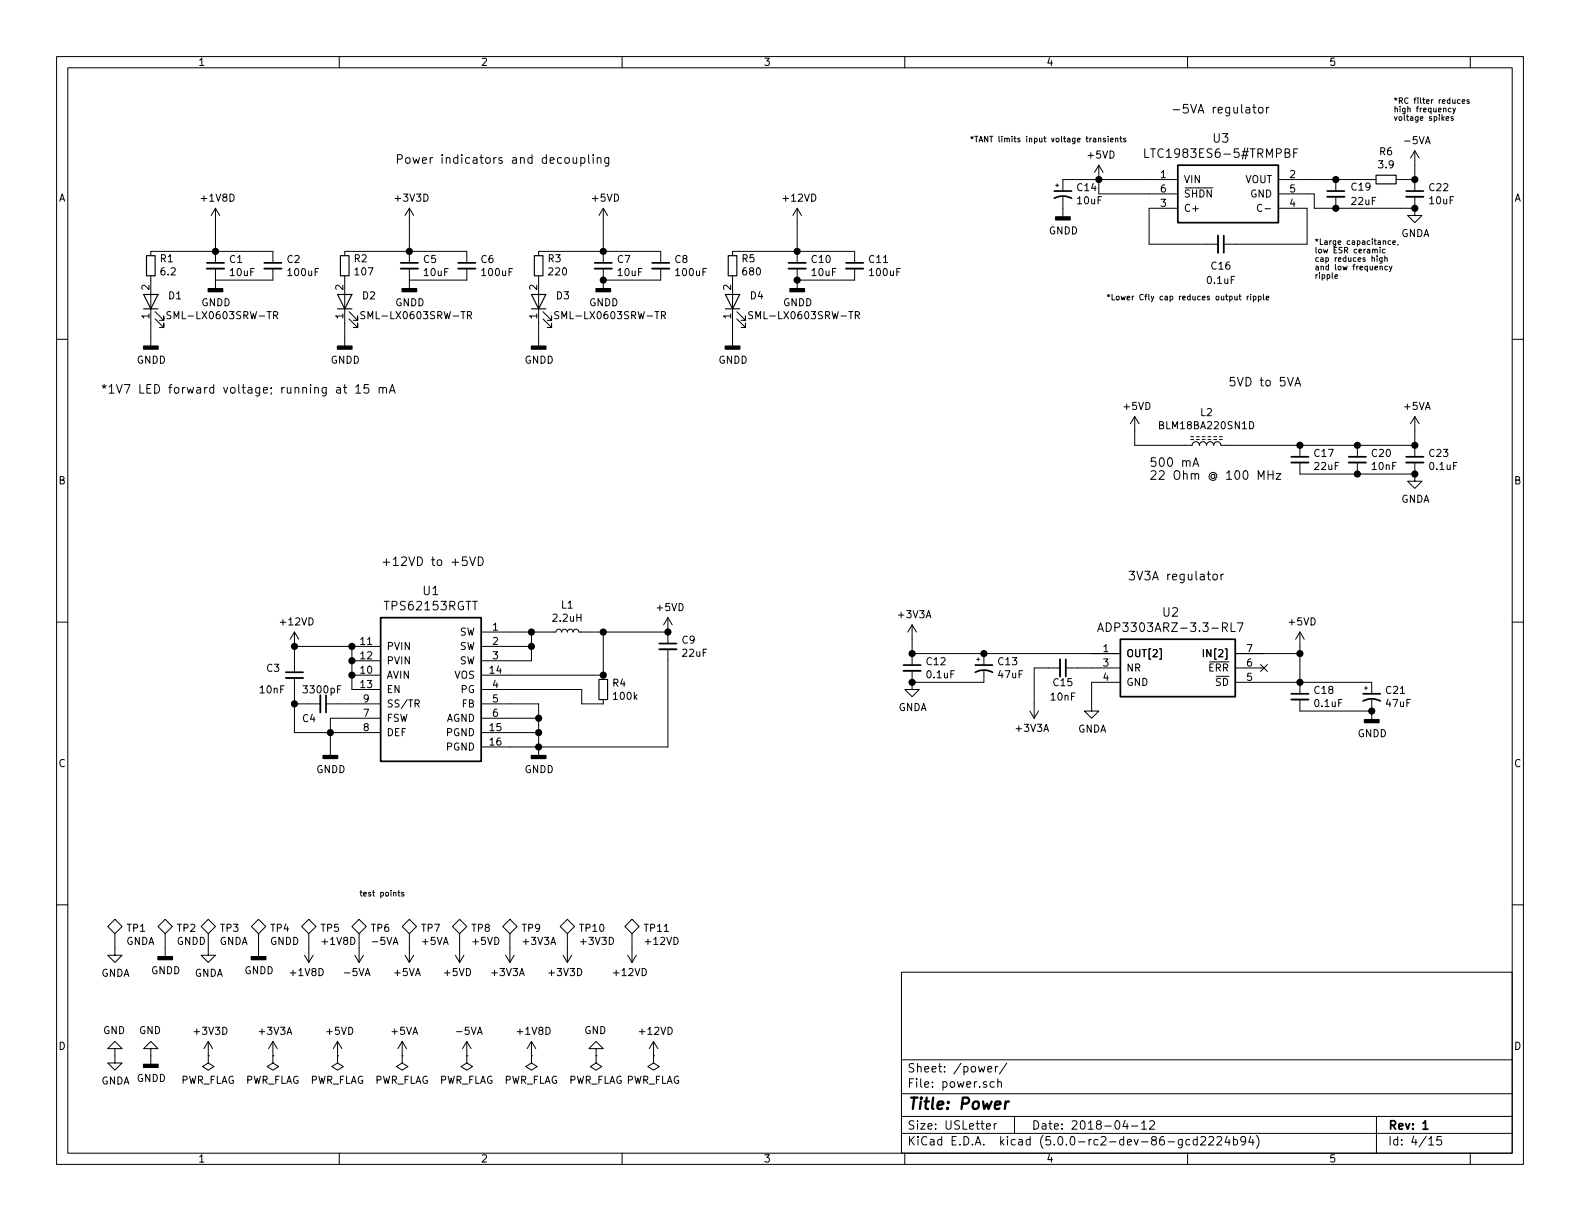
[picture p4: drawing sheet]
<svg xmlns="http://www.w3.org/2000/svg" width="279mm" height="216mm" viewBox="0 0 279 216" stroke-linecap="round" stroke-linejoin="round" font-family="sans-serif">
<g fill="none" stroke="#000" stroke-width=".18">
<path d="M10 10h259.4v195.9h-259.4zM12 12h255.4v191.9h-255.4zM60 10v2M110 10v2M160 10v2M210 10v2M221.5 19h.6M221.7 18.5v1.3l.4 .2M222.6 19.1l.2-.1 .5 .1v.6l-.1 .2-.4 .1-.2-.2zM224 19v1M224.4 19l-.4 .3M256.6 19.2l-.3-.1-.2 .2 .1 .4h.4"/>
<path d="M256.9 19.1l.2 .7M257.4 19.1l-.5 1M258.2 17.7l-.3-.1-.2 .2 .1 .4h.4M258.6 18l.4-.1v-.2l-.3-.1-.1 .2v.4h.4M259.8 17.7l-.2-.1-.2 .2 .1 .1 .3 .1v.2h-.4M260 10v2M38.1 36.8v9.7M38.1 36.8l-.8 1.3M38.1 36.8l.8 1.3M72.4 36.8l-.8 1.3M72.4 36.8v9.7M72.4 36.8l.8 1.3"/>
<path d="M101.3 27.9l.1 .9 .4 .1 .2-.2M102 27.9v1M102.7 27.9h.4l.3 .1v.7a.48 .48 0 0 1-.7 .1M102.7 27.9v1.5M104.1 27.4v1.3l.2 .2M104.9 27.4v.1M104.9 27.9v1M105.6 28l.1-.1a.37 .37 0 0 1 .6 .2v.8M105.6 27.9v1M106.7 36.8l-.8 1.3M106.7 36.8v9.7M106.7 36.8l.7 1.3"/>
<path d="M107.6 27.9v1.2l-.2 .3-.4-.1M107.6 27.9h-.4l-.2 .1v.7a.48 .48 0 0 0 .6 .1M141 36.8v9.7M141 36.8l-.8 1.3M141 36.8l.7 1.3M186.7 32.8h.5M186.9 32.5v.5M188 34.8v3.6M194.3 24.5h.3l.1 .6M194.3 24.4v.7M194.3 29.2v5.1h14M194.3 29.2l-.8 1.3"/>
<path d="M194.3 29.2l.8 1.3M195.5 24.5l-.3-.1-.1 .2v.1l.4 .1v.2h-.4M196 24.1v.1M196 24.4v.7M196.4 24.8l.4-.1v-.2l-.3-.1-.1 .2v.4h.4M197.3 24.5h.3l.1 .6M197.3 24.4v.7M198 24.4h.4M198.2 24.1v.8l.2 .2M199.1 24.5l-.3-.1-.1 .2v.1l.4 .1v.2h-.4M202.4 26.3v1.5h.7M208.3 31.8h-20.3v2"/>
<path d="M208.3 36.8h-5.1v6.4h12.2M223.1 36.2a.6 .6 0 0 0-.8 .5 .6 .6 0 0 0 .6 .7l.2-.1M223.7 36.9h1M226.1 31.8h17.2M226.1 34.3h6.3v2.5h17.8M226.1 36.8h5v6.4h-14.7M228.8 27h.5M229.5 26.3h-.7v1.5M236.2 31.8v2M236.2 34.8v2M246.9 31.8h3.3M250.2 36.8v1.3h1.3l-1.3 1.3-1.3-1.3h1.3"/>
<path d="M250.2 26.7v7.1M250.2 34.8v2M250.2 26.7l-.8 1.2M250.2 26.7l.8 1.2M255.7 21l.5-.1v-.2l-.3-.1-.2 .2 .1 .4h.4M257 20.7l-.3-.1-.1 .2 .1 .2h.3v.2h-.4M10 60h2M26.7 45.2v-.7h21.6v2M26.7 48.8v12.4M27.4 56.4l1.6 1.5v-.7v.7h-.8M27.4 55.1l1.6 1.5v-.7v.7h-.8M30.2 55.2l-.5-.1-.1 .1v.4l.5 .2 .1 .3-.2 .3-.5-.1"/>
<path d="M38.1 47.5v3.6M48.3 47.5v2h-10.2M48.4 55.8l.6-.1v-.5l-.1-.1h-.5v1.3M48.7 55.8l.4 .6M61 45.2v-.7h21.5v2M61 48.8v12.4M61.7 56.4l1.5 1.5v-.7v.7h-.7M61.7 55.1l1.5 1.5v-.7v.7h-.7M64.5 55.2l-.5-.1-.1 .1v.4l.5 .2 .1 .3-.2 .3-.5-.1M72.4 47.5v3.6M82.5 47.5v2h-10.1M82.7 55.8l.6-.1v-.5l-.1-.1h-.5v1.3"/>
<path d="M83 55.8l.4 .6M95.2 45.2v-.7h21.6v2M95.2 48.8v12.4M96 56.4l1.5 1.5v-.7v.7h-.7M96 55.1l1.5 1.5v-.7v.7h-.7M98.8 55.2l-.5-.1-.2 .1v.4l.6 .2 .1 .3-.2 .3-.5-.1M106.7 47.5v3.6M116.8 47.5v2h-10.1M117 55.8l.6-.1v-.5l-.2-.1h-.4v1.3M117.3 55.8l.4 .6M129.5 45.2v-.7h21.6v2M129.5 48.8v12.4"/>
<path d="M130.3 56.4l1.5 1.5v-.7v.7h-.7M130.3 55.1l1.5 1.5v-.7v.7h-.7M133.1 55.2l-.5-.1-.2 .1v.4l.6 .2 .1 .3-.2 .3-.5-.1M141 47.5v3.6M151.1 47.5v2h-10.1M151.3 55.8l.6-.1v-.5l-.2-.1h-.4v1.3M151.6 55.8l.4 .6M219.1 52.4h.4M219.2 52v.9l.3 .1M220.5 52.4v.6M220.8 52.4l-.3 .2M221.2 52v.1"/>
<path d="M221.2 52.4v.6M221.6 52.4h.3l.2 .2-.1 .4h-.4M221.6 52.4v1M222.5 52.4h.3l.2 .2-.1 .4h-.4M222.5 52.4v1M223.4 52v.9l.2 .1M223.9 52.7l.5-.1-.1-.2h-.2l-.2 .1 .1 .5h.3M236.1 48.9l.4-.1v-.2h-.3l-.1 .1v.5h.4M243.1 44.2l.2-.1h.2l.1 .6M243.5 45.2v.1M243.5 45.6v.6M244 47.1h.4v.6"/>
<path d="M244 44.1v.6M244.4 45.6v.9h-.4M244.4 45.6h-.3l-.2 .1 .1 .5h.4M244.6 42.6h.4v.6M244.9 45.6h.4v.6M244.9 45.2v1M244.9 44.1h-.2l-.3 .1 .2 .5h.3M245.4 47.1h-.3l-.2 .1 .1 .5h.4M245.7 47.1l.2 .6M245.9 42.6h-.3l-.2 .1 .1 .5h.4M246.2 47.1l-.5 1M246.3 42.9l.5-.1-.1-.2h-.3l-.1 .1 .1 .5h.3"/>
<path d="M247.2 43.2l-.1 .2M267.4 60h2M60.7 68.5h.6M61 68v1.3v.1l.3 .1M62.9 68.4l.4-.4v1.5M62.9 69.5h.9M65.2 68h-.8v.7l.2-.1h.5l.1 .3v.5l-.3 .1h-.3l-.2-.1M67.1 68.6l.2-.1 .3 .1 .1 .9M67.1 68.5v1M67.7 68.7a.36 .36 0 0 1 .3-.2 .36 .36 0 0 1 .4 .2v.8M68.9 69.5l.5-1.5 .5 1.5M69 69.1h.7"/>
<path d="M200.7 73.7v5h10.1a.63 .63 0 0 1 .7-.6 .63 .63 0 0 1 .6 .6 .63 .63 0 0 1 .6-.6 .63 .63 0 0 1 .7 .6 .63 .63 0 0 1 .6-.6 .63 .63 0 0 1 .6 .6 .63 .63 0 0 1 .7-.6 .63 .63 0 0 1 .6 .6h34.3M200.7 73.7l-.8 1.2M200.7 73.7l.7 1.2M210.6 77.7h.5M210.6 77.2h.5M211.6 77.7h.5M211.6 77.2h.5M212.6 77.7h.5M212.6 77.2h.5M213.6 77.7h.5M213.6 77.2h.5M214.6 77.7h.5"/>
<path d="M214.6 77.2h.5M215.6 77.7h.6M215.6 77.2h.6M221 74.5a.64 .64 0 0 1 .7 .7 .64 .64 0 0 1-.7 .6zM229 68.2l.5-1.5 .5 1.5M229.1 67.8h.8M229.9 78.7v2.1M240 78.7v2.1M250.2 73.7v7.1M250.2 73.7l-.8 1.2M250.2 73.7l.8 1.2M83.1 98.5l.5 1.5 .5-1.5"/>
<path d="M84.6 98.5a.77 .77 0 0 1 .9 .7 .77 .77 0 0 1-.9 .8zM210.9 82.5l.6-1.6 .5 1.6M211.1 82h.7M222.5 84.8v-1.6l.5 1.1 .5-1.1v1.6M224.2 83.2v1.6M224.2 83.9h.9M225.1 83.2v1.6M225.7 83.7h.8l-.8 1.1h.8M229.9 81.8v2h20.3M240 81.8v2M250.2 83.8v1.3h1.3l-1.3 1.3-1.3-1.3h1.3M250.2 81.8v2"/>
<path d="M10 110h2M52.1 119.9v9.6h15.2M52.1 114.3h15.2M52.1 111.8l-.8 1.2M52.1 111.8v7.1M52.1 111.8l.7 1.2M62.2 114.3v7.6h5.1M62.2 119.4h5.1M62.2 116.8h5.1M85.1 111.8h13.2l.1-.4 .3-.1 .4 .1 .2 .4 .1-.4 .3-.1 .5 .1 .1 .4 .2-.4 .2-.1 .5 .1 .1 .4 .2-.4 .3-.1 .4 .1 .2 .4h15.7M85.1 119.4h21.6M85.1 114.3h8.9"/>
<path d="M94 111.8v5h-8.9M106.7 111.8v8.3M118.1 114.8v17.3h-33M118.1 109.2v4.6M118.1 109.2l-.8 1.3M118.1 109.2l.8 1.3M161.3 115.6h36.8M161.3 110.5v7.1M161.3 118.6v2.1M161.3 110.5l-.8 1.3M161.3 110.5l.8 1.3M172.7 116.6h.5"/>
<path d="M173 116.3v.5M174 118.6v2.1h-12.7M174 115.6v2M187.5 118.1h-4.6v8.9M188.5 118.1h9.6M194.1 111.7l.5-1.6 .5 1.6M194.3 111.2h.7M205.1 114.7h.3v1.9h-.3M212.8 114.9v1.2M214.6 101.7l.2-.2 .4 .2 .1 .5-.2 .3h-.3l-.2-.1zM215.9 101.5v1M216.4 101.5l-.5 .3"/>
<path d="M217.7 110.1v1.6h.7M218.4 115.6h11.5M218.4 118.1h5.1M218.8 110.1h1l-.6 1.6M222.9 117.5l1.2 1.2M224.1 117.5l-1.2 1.2M229.9 111.8l-.8 1.2M229.9 111.8v10.9M229.9 111.8l.7 1.2M267.4 110h2M52.1 124.5h4.5M57.7 124.5h9.6"/>
<path d="M67.3 127h-8.9v6.6M73.4 124.4h.6l.1-.2v-.3l-.2-.2h-.5v1.3M73.7 124.4l.4 .6M85.1 121.9h17.8v2.6h3.8v-.8M85.1 129.5h10.1M85.1 127h10.1M85.1 124.5h10.1v9.1M161.3 120.7v1.2h1.3l-1.3 1.3-1.3-1.3h1.3M182.1 125.7l.8 1.3M183.6 125.7l-.7 1.3M198.1 120.7h-5.1v5h1.3l-1.3 1.3-1.2-1.3h1.2M218.4 120.7h24.2v2"/>
<path d="M229.9 123.7v2h12.7M241.3 121.7h.5M241.6 121.4v.5M242.6 123.7v3.6M10 160h2M70.4 157.8h.3M70.5 157.5v.8l.2 .1M71.4 157.8h-.2l-.2 .1 .1 .2 .3 .1v.2h-.4M267.4 160h2M19 163.8l1.3-1.2 1.3 1.2-1.3 1.3zM20.3 165.1v3.8h1.3l-1.3 1.3-1.3-1.3h1.3M27.9 163.8l1.3-1.2 1.3 1.2-1.3 1.3z"/>
<path d="M29.2 165.1v4.1M35.6 163.8l1.2-1.2 1.3 1.2-1.3 1.3zM36.8 165.1v3.8h1.3l-1.3 1.3-1.2-1.3h1.2M44.4 163.8l1.3-1.2 1.3 1.2-1.3 1.3zM45.7 165.1v4.1M53.3 163.8l1.3-1.2 1.3 1.2-1.3 1.3zM53.8 168.9l.8 1.3M54.6 165.1v5.1M55.4 168.9l-.8 1.3M62.2 163.8l1.3-1.2 1.3 1.2-1.3 1.3zM62.7 168.9l.8 1.3M63.5 165.1v5.1"/>
<path d="M64.3 168.9l-.8 1.3M71.1 163.8l1.3-1.2 1.3 1.2-1.3 1.3zM71.6 168.9l.8 1.3M72.4 165.1v5.1M73.2 168.9l-.8 1.3M80 163.8l1.3-1.2 1.2 1.2-1.2 1.3zM80.5 168.9l.8 1.3M81.3 165.1v5.1M82 168.9l-.7 1.3M88.9 163.8l1.3-1.2 1.2 1.2-1.2 1.3zM89.4 168.9l.8 1.3M90.2 165.1v5.1"/>
<path d="M90.9 168.9l-.7 1.3M99.1 163.8l1.2-1.2 1.3 1.2-1.3 1.3zM99.6 168.9l.7 1.3M100.3 165.1v5.1M101.1 168.9l-.8 1.3M110.5 163.8l1.3-1.2 1.2 1.2-1.2 1.3zM111 168.9l.8 1.3M111.8 165.1v5.1M112.5 168.9l-.7 1.3M159.4 171.9h108v32h-108zM20.3 185.4h1.3l-1.3-1.2-1.3 1.2h1.3v2.6h1.3l-1.3 1.2-1.3-1.2h1.3M26.7 185.4h1.2l-1.2-1.2-1.3 1.2h1.3v2.8"/>
<path d="M36.8 186.7v1.3l1 .6-1 .6-1-.6 1-.6M36.8 186.7h.1M36.8 184.2l-.7 1.2M36.8 184.2v2.5M36.8 184.2l.8 1.2M48.3 186.7v1.3l1 .6-1 .6-1.1-.6 1.1-.6M48.3 186.7h.1M48.3 184.2v2.5M48.3 184.2l-.8 1.2M48.3 184.2l.7 1.2M59.7 186.7v1.3l1 .6-1 .6-1-.6 1-.6M59.7 186.7h.1"/>
<path d="M59.7 184.2l-.8 1.2M59.7 184.2v2.5M59.7 184.2l.8 1.2M71.1 186.7v1.3l1 .6-1 .6-1-.6 1-.6M71.1 186.7h.1M71.1 184.2l-.7 1.2M71.1 184.2v2.5M71.1 184.2l.8 1.2M82.5 186.7v1.3l1.1 .6-1.1 .6-1-.6 1-.6M82.5 186.7h.1M82.5 184.2v2.5M82.5 184.2l-.7 1.2"/>
<path d="M82.5 184.2l.8 1.2M94 186.7v1.3l1 .6-1 .6-1-.6 1-.6M94 186.7h.1M94 184.2l-.8 1.2M94 184.2v2.5M94 184.2l.7 1.2M105.4 186.7v1.3l1 .6-1 .6-1-.6 1-.6M105.4 186.7h.1M105.4 185.4h1.3l-1.3-1.2-1.3 1.2h1.3v1.3M115.6 186.7v1.3l1 .6-1 .6-1-.6 1-.6M115.6 186.7h.1M115.6 184.2l-.8 1.2"/>
<path d="M115.6 184.2v2.5M115.6 184.2l.7 1.2M159.4 197.4h108M159.4 193.4h108M159.4 187.4h108M174.4 199.2l.8-.2-.1-.2-.4-.1-.3 .2 .1 .7h.6M174.7 189.1l.7-.2-.1-.3h-.4l-.2 .2v.7h.6M175.8 191.3h-.4l-.3 .2 .1 .6 .2 .2 .4-.1M175.8 198.7v1M176 188.6v1M176.2 198.7l-.3 .1-.1 .2M176.5 191.4l.2-.1h.3l.1 1"/>
<path d="M176.5 188.6l-.5 .2M176.5 190.8v1.5M178 188l-1.3 1.9M179.4 197.4v3M199 198.1l-.4 1.1h.9M199.3 198.7v1M200.1 199.1h1.1M201.9 198.6l.4-.4v1.5M201.9 199.7h.8M203.3 198.3l.2-.1h.4l.2 .1 .1 .3-1 1.1h1M243.4 197.4v6.5M60 203.9v2"/>
<path d="M110 203.9v2M159.4 200.4h108M160 203.9v2M209.1 201.5v1.2l-.3 .3-.4-.1M209.1 201.5h-.5l-.2 .3 .1 .6h.6M210 203.9v2M210.4 201.5h-.4l-.3 .3 .1 .5 .2 .2 .4-.1M211.7 201.5h-.4l-.3 .3v.5l.3 .2 .4-.1M211.7 201v1.5M212.3 201.1l.2-.1h.4l.3 .4-.9 1.1h.9M213.8 201.1l.2-.1h.4l.2 .4-.9 1.1h.9M215.2 201.1l.2-.1h.4l.3 .4-1 1.1h1"/>
<path d="M217 200.9l-.4 1.1h1M217.3 201.5v1M218.1 201.5h.4l.3 .3v.5l-.3 .2-.4-.1M218.1 201v1.5M220.3 201.6l-.3 .3h-.3l-.3-.3v-.4l.2-.2h.4l.2 .1a1.19 1.19 0 0 1-.2 1.3l-.4 .1M221.2 200.9l-.4 1.1h1M221.5 201.5v1M222.2 200.8a1.71 1.71 0 0 1 0 2.2M252.7 201.4l.4-.4v1.5M252.7 202.5h.8M254.9 201h-.7l-.1 .7 .2-.2 .5 .1 .1 .2v.5l-.2 .2-.6-.2M260 203.9v2"/>
</g>
<g fill="none" stroke="#000" stroke-width=".3">
<path d="M186.4 35.1a3.2 3.2 0 0 1 3.1 0M186.4 33.8h3.1M208.3 29.2h17.8v10.2h-17.8zM234.7 33.8h3M248.7 33.8h3M36.6 46.5h3M46.7 46.5h3.1M70.9 46.5h3M81 46.5h3.1M105.2 46.5h3M115.3 46.5h3.1M139.4 46.5h3.1"/>
<path d="M149.6 46.5h3.1M216.4 41.7v3M228.3 80.8h3.1M238.5 80.8h3.1M248.7 80.8h3M50.5 118.9h3.1M67.3 109.2h17.8v25.4h-17.8zM116.6 113.8h3M159.8 117.6h3M172.5 118.9a3.2 3.2 0 0 1 3 0M172.5 117.6h3M188.5 116.6v3"/>
<path d="M198.1 113h20.3v10.2h-20.3zM57.7 122.9v3.1M228.3 122.7h3.1M241 124a3.2 3.2 0 0 1 3.1 0M241 122.7h3.1M251.6 198.6l.5-.4v1.5M251.6 199.7h.9"/>
</g>
<path d="M177.9 194.8l-.2 1.3M178.4 194.8a.54 .54 0 0 0-.6 .3" fill="none" stroke="#000" stroke-width=".41"/>
<g fill="none" stroke="#000" stroke-width=".2">
<path d="M243.3 31h3.6v1.5h-3.6zM25.4 52.1h2.5l-1.2 2.5zM25.4 54.6h2.5M25.9 45.2h1.5v3.6h-1.5zM59.7 52.1h2.5l-1.2 2.5zM59.7 54.6h2.5M60.2 45.2h1.5v3.6h-1.5zM94 52.1h2.5l-1.3 2.5zM94 54.6h2.5M94.5 45.2h1.5v3.6h-1.5zM128.3 52.1h2.5l-1.3 2.5zM128.3 54.6h2.5"/>
<path d="M128.8 45.2h1.5v3.6h-1.5zM105.9 120.1h1.5v3.6h-1.5z"/>
</g>
<g fill="none" stroke="#000" stroke-width=".33">
<path d="M234.7 34.8h3M248.7 34.8h3M36.6 47.5h3M46.7 47.5h3.1M70.9 47.5h3M81 47.5h3.1M105.2 47.5h3M115.3 47.5h3.1M139.4 47.5h3.1M149.6 47.5h3.1M215.4 41.7v3M228.3 81.8h3.1"/>
<path d="M238.5 81.8h3.1M248.7 81.8h3M50.5 119.9h3.1M116.6 114.8h3M159.8 118.6h3M187.5 116.6v3M56.6 122.9v3.1M228.3 123.7h3.1"/>
</g>
<g fill="#000" stroke="#000" stroke-width=".25">
<path d="M186.7 38.4h2.5v.5h-2.5zM36.8 51.1h2.6v.5h-2.6zM71.1 51.1h2.6v.5h-2.6zM105.4 51.1h2.5v.5h-2.5zM139.7 51.1h2.5v.5h-2.5zM25.4 61.2h2.5v.5h-2.5zM59.7 61.2h2.5v.5h-2.5zM94 61.2h2.5v.5h-2.5zM128.3 61.2h2.5v.5h-2.5zM57.1 133.6h2.6v.5h-2.6zM94 133.6h2.5v.5h-2.5zM241.3 127.3h2.5v.5h-2.5z"/>
<path d="M27.9 169.2h2.6v.5h-2.6zM44.4 169.2h2.6v.5h-2.6zM25.4 188.2h2.5v.5h-2.5z"/>
<circle cx="194.3" cy="31.8" r=".51"/>
<circle cx="236.2" cy="31.8" r=".51"/>
<circle cx="236.2" cy="36.8" r=".51"/>
<circle cx="250.2" cy="36.8" r=".51"/>
<circle cx="250.2" cy="31.8" r=".51"/>
<circle cx="38.1" cy="44.5" r=".51"/>
<circle cx="72.4" cy="44.5" r=".51"/>
<circle cx="106.7" cy="44.5" r=".51"/>
<circle cx="106.7" cy="49.5" r=".51"/>
<circle cx="141" cy="49.5" r=".51"/>
<circle cx="141" cy="44.5" r=".51"/>
<circle cx="229.9" cy="78.7" r=".51"/>
<circle cx="240" cy="78.7" r=".51"/>
<circle cx="250.2" cy="78.7" r=".51"/>
<circle cx="240" cy="83.8" r=".51"/>
<circle cx="250.2" cy="83.8" r=".51"/>
<circle cx="52.1" cy="114.3" r=".51"/>
<circle cx="62.2" cy="116.8" r=".51"/>
<circle cx="62.2" cy="114.3" r=".51"/>
<circle cx="62.2" cy="119.4" r=".51"/>
<circle cx="94" cy="111.8" r=".51"/>
<circle cx="94" cy="114.3" r=".51"/>
<circle cx="106.7" cy="111.8" r=".51"/>
<circle cx="106.7" cy="119.4" r=".51"/>
<circle cx="118.1" cy="111.8" r=".51"/>
<circle cx="161.3" cy="115.6" r=".51"/>
<circle cx="174" cy="115.6" r=".51"/>
<circle cx="229.9" cy="115.6" r=".51"/>
<circle cx="52.1" cy="124.5" r=".51"/>
<circle cx="58.4" cy="129.5" r=".51"/>
<circle cx="95.3" cy="132.1" r=".51"/>
<circle cx="95.3" cy="129.5" r=".51"/>
<circle cx="95.3" cy="127" r=".51"/>
<circle cx="161.3" cy="120.7" r=".51"/>
<circle cx="229.9" cy="120.7" r=".51"/>
<circle cx="242.6" cy="125.7" r=".51"/>
</g>
<text font-size="2.8" x="160.4" y="196.2">Title: Power</text>
<g font-size="2.1">
<text x="207" y="20.1">-5VA regulator</text>
<text x="69.8" y="29">Power indicators and decoupling</text>
<text x="203.5" y="27.9">LTC1983ES6-5#TRMPBF</text>
<text x="214.6" y="25.2">U3</text>
<text x="17.8" y="69.6">*1V7 LED forward voltage; running at 15 mA</text>
<text x="217.2" y="68.3">5VD to 5VA</text>
<text x="203.2" y="82.5">500 mA</text>
<text x="203.2" y="84.8">22 Ohm @ 100 MHz</text>
<text x="67.3" y="100.1">+12VD to +5VD</text>
<text x="68.3" y="107.9">TPS62153RGTT</text>
<text x="74.9" y="105.2">U1</text>
<text x="199.4" y="102.6">3V3A regulator</text>
<text x="196" y="111.7">ADP3303ARZ-3.3-RL7</text>
<text x="205.7" y="109">U2</text>
<text x="160.4" y="189.6">Sheet: /power/</text>
<text x="160.4" y="192.3">File: power.sch</text>
<text x="160.4" y="202.5">KiCad E.D.A. kicad (5.0.0-rc2-dev-86-gcd2224b94)</text>
<text x="160.4" y="199.7">Size: USLetter</text>
<text x="182.4" y="199.7">Date: 2018-04-12</text>
<text x="245.4" y="199.7">Rev: 1</text>
<text x="245.4" y="202.5">Id: 4/15</text>
</g>
<g font-size="1.8">
<text x="35" y="11.6">1</text>
<text x="85" y="11.6">2</text>
<text x="135" y="11.6">3</text>
<text x="185" y="11.6">4</text>
<text x="235" y="11.6">5</text>
<text x="192.5" y="28">+5VD</text>
<text x="243.9" y="29.8">3.9</text>
<text x="244" y="27.5">R6</text>
<text x="248.6" y="25.5">-5VA</text>
<text x="10.4" y="35.6">A</text>
<text x="35.8" y="35.7">+1V8D</text>
<text x="70.1" y="35.7">+3V3D</text>
<text x="104.8" y="35.7">+5VD</text>
<text x="138.6" y="35.7">+12VD</text>
<text x="190.6" y="33.8">C14</text>
<text x="205.3" y="31.5">1</text>
<text x="205.3" y="34">6</text>
<text x="209.3" y="32.4">VIN</text>
<text x="209.3" y="34.9">SHDN</text>
<text x="220.1" y="32.4">VOUT</text>
<text x="221.1" y="34.9">GND</text>
<text x="228.1" y="34">5</text>
<text x="228.1" y="31.5">2</text>
<text x="239" y="33.7">C19</text>
<text x="252.8" y="33.8">C22</text>
<text x="267.8" y="35.6">A</text>
<text x="185.5" y="41.5">GNDD</text>
<text x="190.6" y="36.1">10uF</text>
<text x="205.3" y="36.6">3</text>
<text x="209.3" y="37.5">C+</text>
<text x="228.1" y="36.6">4</text>
<text x="239.1" y="36.2">22uF</text>
<text x="247.7" y="41.9">GNDA</text>
<text x="252.9" y="36.1">10uF</text>
<text x="28.4" y="46.4">R1</text>
<text x="40.6" y="46.5">C1</text>
<text x="50.8" y="46.5">C2</text>
<text x="62.7" y="46.4">R2</text>
<text x="74.9" y="46.5">C5</text>
<text x="85.1" y="46.5">C6</text>
<text x="97" y="46.4">R3</text>
<text x="109.2" y="46.5">C7</text>
<text x="119.4" y="46.5">C8</text>
<text x="131.2" y="46.4">R5</text>
<text x="143.6" y="46.5">C10</text>
<text x="153.7" y="46.5">C11</text>
<text x="214.3" y="47.7">C16</text>
<text x="26.4" y="51.3" transform="rotate(-90 26.4 51.3)">2</text>
<text x="28.5" y="48.7">6.2</text>
<text x="29.8" y="52.9">D1</text>
<text x="40.8" y="48.8">10uF</text>
<text x="51.1" y="48.8">100uF</text>
<text x="60.7" y="51.3" transform="rotate(-90 60.7 51.3)">2</text>
<text x="62.9" y="48.7">107</text>
<text x="64.1" y="52.9">D2</text>
<text x="75.1" y="48.8">10uF</text>
<text x="85.3" y="48.8">100uF</text>
<text x="95" y="51.3" transform="rotate(-90 95 51.3)">2</text>
<text x="97.2" y="48.7">220</text>
<text x="98.4" y="52.9">D3</text>
<text x="109.3" y="48.8">10uF</text>
<text x="119.6" y="48.8">100uF</text>
<text x="129.3" y="51.3" transform="rotate(-90 129.3 51.3)">2</text>
<text x="131.4" y="48.7">680</text>
<text x="132.7" y="52.9">D4</text>
<text x="143.6" y="48.8">10uF</text>
<text x="153.9" y="48.8">100uF</text>
<text x="213.6" y="50.2">0.1uF</text>
<text x="26.4" y="56.4" transform="rotate(-90 26.4 56.4)">1</text>
<text x="30.5" y="56.4">SML-LX0603SRW-TR</text>
<text x="35.6" y="54.2">GNDD</text>
<text x="60.7" y="56.4" transform="rotate(-90 60.7 56.4)">1</text>
<text x="64.8" y="56.4">SML-LX0603SRW-TR</text>
<text x="69.9" y="54.2">GNDD</text>
<text x="95" y="56.4" transform="rotate(-90 95 56.4)">1</text>
<text x="99.1" y="56.4">SML-LX0603SRW-TR</text>
<text x="104.2" y="54.2">GNDD</text>
<text x="129.3" y="56.4" transform="rotate(-90 129.3 56.4)">1</text>
<text x="133.4" y="56.4">SML-LX0603SRW-TR</text>
<text x="138.5" y="54.2">GNDD</text>
<text x="24.2" y="64.3">GNDD</text>
<text x="58.5" y="64.3">GNDD</text>
<text x="92.8" y="64.3">GNDD</text>
<text x="127.1" y="64.3">GNDD</text>
<text x="198.8" y="72.5">+5VD</text>
<text x="205.4" y="75.9">BLM18BA220SN1D</text>
<text x="212.3" y="73.6">L2</text>
<text x="248.3" y="72.5">+5VA</text>
<text x="232.5" y="80.8">C17</text>
<text x="232.5" y="83.1">22uF</text>
<text x="242.6" y="80.8">C20</text>
<text x="242.7" y="83.1">10nF</text>
<text x="252.8" y="80.8">C23</text>
<text x="252.9" y="83.1">0.1uF</text>
<text x="10.4" y="85.6">B</text>
<text x="247.7" y="88.9">GNDA</text>
<text x="267.8" y="85.6">B</text>
<text x="99.3" y="107.6">L1</text>
<text x="49.7" y="110.6">+12VD</text>
<text x="81.2" y="112.4">SW</text>
<text x="87.1" y="111.5">1</text>
<text x="97.9" y="109.9">2.2uH</text>
<text x="116.3" y="108.1">+5VD</text>
<text x="120.6" y="113.8">C9</text>
<text x="159" y="109.3">+3V3A</text>
<text x="228" y="110.6">+5VD</text>
<text x="47.2" y="118.8">C3</text>
<text x="63.8" y="114">11</text>
<text x="63.8" y="116.6">12</text>
<text x="63.8" y="119.1">10</text>
<text x="68.3" y="114.9">PVIN</text>
<text x="68.3" y="117.5">PVIN</text>
<text x="81.2" y="117.5">SW</text>
<text x="81.2" y="114.9">SW</text>
<text x="86.7" y="119.1">14</text>
<text x="87.1" y="116.6">3</text>
<text x="87.1" y="114">2</text>
<text x="120.8" y="116.1">22uF</text>
<text x="163.9" y="117.6">C12</text>
<text x="164" y="119.9">0.1uF</text>
<text x="176.6" y="117.6">C13</text>
<text x="176.6" y="119.9">47uF</text>
<text x="195.1" y="115.3">1</text>
<text x="195.1" y="117.9">3</text>
<text x="199.1" y="116.2">OUT[2]</text>
<text x="199.1" y="118.7">NR</text>
<text x="213.5" y="116.2">IN[2]</text>
<text x="213.7" y="118.7">ERR</text>
<text x="220.5" y="117.9">6</text>
<text x="220.5" y="115.3">7</text>
<text x="46.1" y="122.6">10nF</text>
<text x="53.9" y="122.6">3300pF</text>
<text x="63.8" y="121.7">13</text>
<text x="64.3" y="124.2">9</text>
<text x="68.3" y="120">AVIN</text>
<text x="68.3" y="122.6">EN</text>
<text x="68.3" y="125.1">SS/TR</text>
<text x="80.3" y="120">VOS</text>
<text x="81.5" y="122.6">PG</text>
<text x="81.7" y="125.1">FB</text>
<text x="87.1" y="124.2">5</text>
<text x="87.1" y="121.7">4</text>
<text x="108.4" y="121.4">R4</text>
<text x="108.6" y="123.7">100k</text>
<text x="158.8" y="125.7">GNDA</text>
<text x="185.9" y="123.9">10nF</text>
<text x="186.3" y="121.3">C15</text>
<text x="195.1" y="120.4">4</text>
<text x="199.1" y="121.3">GND</text>
<text x="215" y="121.3">SD</text>
<text x="220.5" y="120.4">5</text>
<text x="232.5" y="122.7">C18</text>
<text x="232.6" y="125">0.1uF</text>
<text x="245.2" y="122.7">C21</text>
<text x="245.2" y="125">47uF</text>
<text x="53.5" y="127.7">C4</text>
<text x="64.3" y="126.7">7</text>
<text x="64.3" y="129.3">8</text>
<text x="68.3" y="127.6">FSW</text>
<text x="68.3" y="130.2">DEF</text>
<text x="78.9" y="127.6">AGND</text>
<text x="79" y="130.2">PGND</text>
<text x="86.7" y="131.8">16</text>
<text x="86.7" y="129.3">15</text>
<text x="87.1" y="126.7">6</text>
<text x="179.8" y="129.4">+3V3A</text>
<text x="190.6" y="129.5">GNDA</text>
<text x="240.1" y="130.4">GNDD</text>
<text x="10.4" y="135.6">C</text>
<text x="55.9" y="136.7">GNDD</text>
<text x="79" y="132.7">PGND</text>
<text x="92.8" y="136.7">GNDD</text>
<text x="267.8" y="135.6">C</text>
<text x="22.3" y="167.1">GNDA</text>
<text x="22.5" y="164.8">TP1</text>
<text x="31.2" y="167.1">GNDD</text>
<text x="31.4" y="164.8">TP2</text>
<text x="38.8" y="167.1">GNDA</text>
<text x="39" y="164.8">TP3</text>
<text x="47.8" y="167.1">GNDD</text>
<text x="47.9" y="164.8">TP4</text>
<text x="56.8" y="164.8">TP5</text>
<text x="57.1" y="167.1">+1V8D</text>
<text x="65.7" y="164.8">TP6</text>
<text x="66" y="167.1">-5VA</text>
<text x="74.5" y="164.8">TP7</text>
<text x="74.7" y="167.1">+5VA</text>
<text x="83.4" y="164.8">TP8</text>
<text x="83.7" y="167.1">+5VD</text>
<text x="92.3" y="164.8">TP9</text>
<text x="92.6" y="167.1">+3V3A</text>
<text x="102.6" y="164.8">TP10</text>
<text x="102.8" y="167.1">+3V3D</text>
<text x="114" y="164.8">TP11</text>
<text x="114.3" y="167.1">+12VD</text>
<text x="17.9" y="172.7">GNDA</text>
<text x="26.7" y="172.3">GNDD</text>
<text x="34.4" y="172.7">GNDA</text>
<text x="43.2" y="172.3">GNDD</text>
<text x="51.5" y="172.6">+1V8D</text>
<text x="61.1" y="172.6">-5VA</text>
<text x="69.7" y="172.6">+5VA</text>
<text x="78.7" y="172.6">+5VD</text>
<text x="87" y="172.6">+3V3A</text>
<text x="97.2" y="172.6">+3V3D</text>
<text x="108.7" y="172.6">+12VD</text>
<text x="10.4" y="185.6">D</text>
<text x="18.2" y="182.9">GND</text>
<text x="24.6" y="182.9">GND</text>
<text x="34.5" y="183">+3V3D</text>
<text x="45.9" y="183">+3V3A</text>
<text x="57.8" y="183">+5VD</text>
<text x="69.3" y="183">+5VA</text>
<text x="80.9" y="183">-5VA</text>
<text x="91.6" y="183">+1V8D</text>
<text x="103.3" y="182.9">GND</text>
<text x="113.2" y="183">+12VD</text>
<text x="267.8" y="185.6">D</text>
<text x="17.9" y="191.8">GNDA</text>
<text x="24.2" y="191.3">GNDD</text>
<text x="31.9" y="191.6">PWR_FLAG</text>
<text x="43.3" y="191.6">PWR_FLAG</text>
<text x="54.7" y="191.6">PWR_FLAG</text>
<text x="66.1" y="191.6">PWR_FLAG</text>
<text x="77.6" y="191.6">PWR_FLAG</text>
<text x="89" y="191.6">PWR_FLAG</text>
<text x="100.4" y="191.6">PWR_FLAG PWR_FLAG</text>
<text x="35" y="205.5">1</text>
<text x="85" y="205.5">2</text>
<text x="135" y="205.5">3</text>
<text x="185" y="205.5">4</text>
<text x="235" y="205.5">5</text>
</g>
<g font-size="1.4">
<text x="246.4" y="18.3">*RC filter reduces</text>
<text x="246.4" y="19.8">high frequency</text>
<text x="246.4" y="21.3">voltage spikes</text>
<text x="171.4" y="25.1">*TANT limits input voltage transients</text>
<text x="232.4" y="43.3">*Large capacitance,</text>
<text x="232.4" y="44.8">low ESR ceramic</text>
<text x="232.4" y="46.3">cap reduces high</text>
<text x="232.4" y="47.8">and low frequency</text>
<text x="195.6" y="53.1">*Lower Cfly cap reduces output ripple</text>
<text x="232.4" y="49.3">ripple</text>
<text x="63.5" y="158.5">test points</text>
</g>
</svg>
